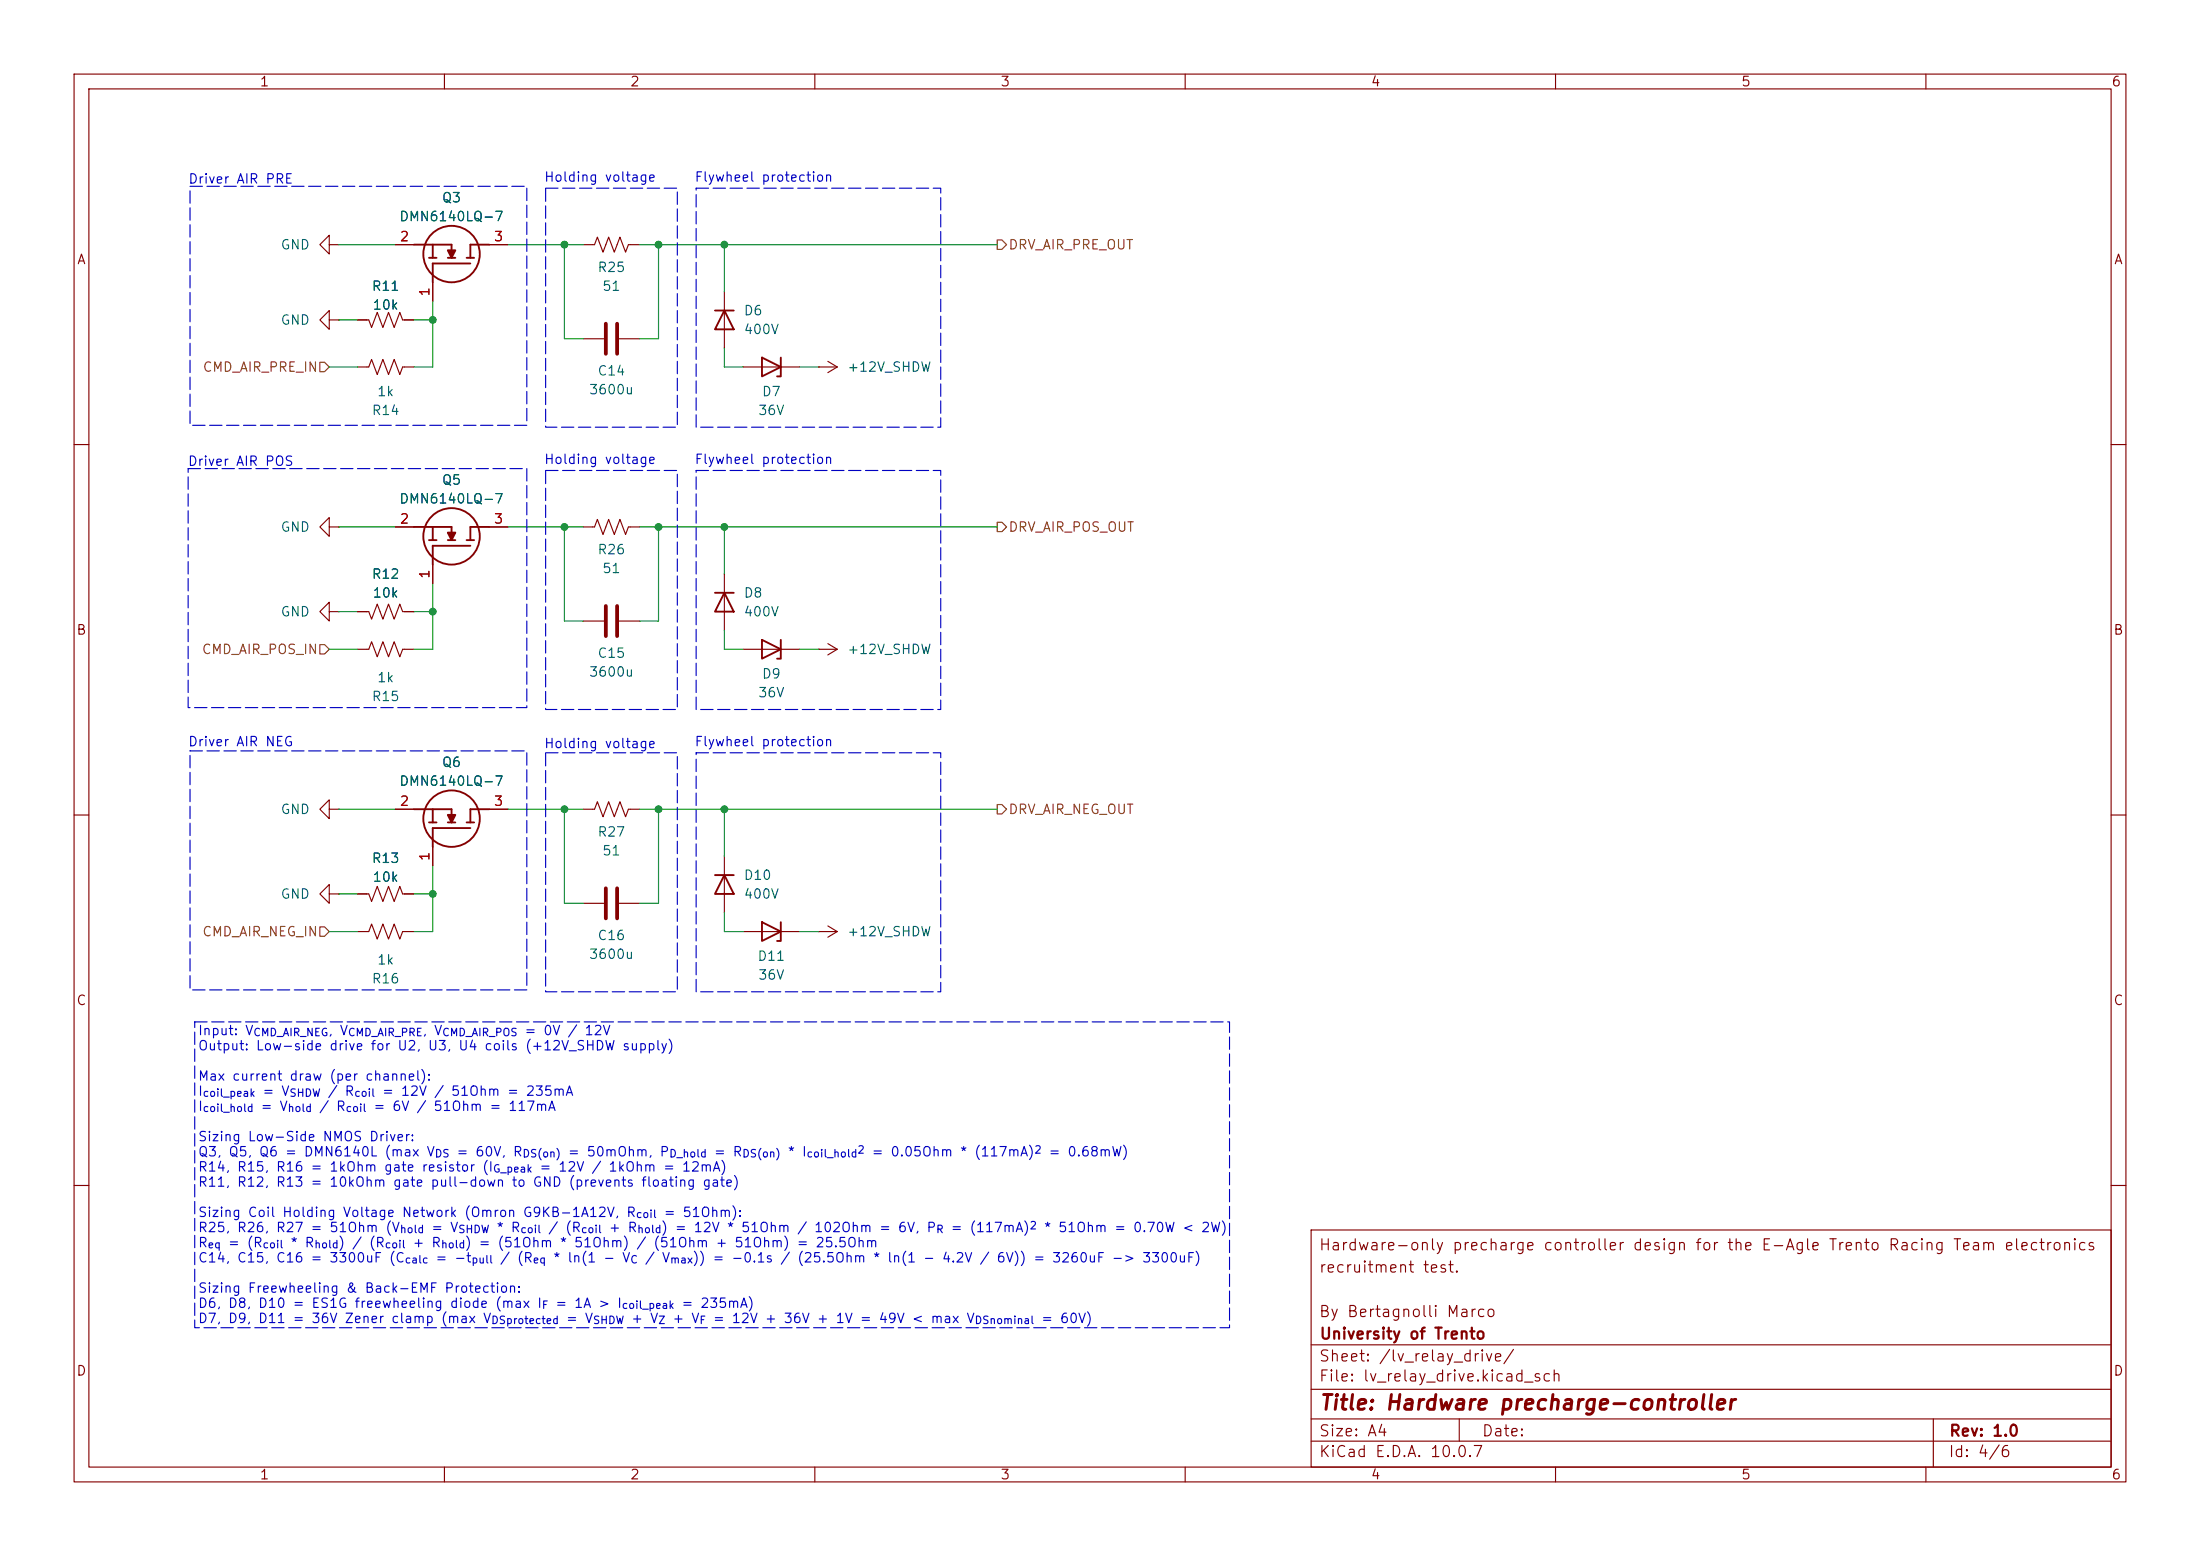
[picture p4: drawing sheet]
<svg xmlns="http://www.w3.org/2000/svg" width="297mm" height="210mm" viewBox="0 0 297 210" stroke-linecap="round" stroke-linejoin="round" font-family="sans-serif">
<g fill="none" stroke="#840000" stroke-width=".15">
<path d="M10 10h277v190h-277zM12 12h273v186h-273zM60 10v2M110 10v2M160 10v2M210 10v2M260 10v2M44.4 33v1.3l-1.2-1.3 1.2-1.2v1.2h1.3M45.7 33h.1M53.3 33h2.6M58.4 38.1v2.5M66 33h2.6"/>
<path d="M78.7 33h1.6l.3-1 .8 2 .8-2 .7 2 .8-2 .8 2 .3-1h1.6M97.8 39.4v7.6M44.4 43.2v1.3l-1.2-1.3 1.2-1.3v1.3h1.3M45.7 43.2h.1M48.3 43.2h1.5l.4 1 .7-2 .8 2 .8-2 .7 2 .8-2 .4 1h1.5M48.3 49.5h1.5l.4-1 .7 2 .8-2 .8 2 .7-2 .8 2 .4-1h1.5M78.7 45.7h2.8M83.6 45.7h2.8M100.3 49.5h7.6M110.5 49.5h.1M110.5 49.5h2.5M111.8 48.8l1.2 .7"/>
<path d="M113 49.5l-1.2 .8M10 60h2M44.4 71.1v1.3l-1.2-1.3 1.2-1.2v1.2h1.3M45.7 71.1h.1M53.3 71.1h2.6M58.4 76.2v2.5M66 71.1h2.6M78.7 71.1h1.6l.3-1 .8 2 .8-2 .7 2 .8-2 .8 2 .3-1h1.6M97.8 77.5v7.6M285 60h2M44.4 82.6v1.2l-1.2-1.2 1.2-1.3v1.3h1.3M45.7 82.6h.1"/>
<path d="M48.3 82.6h1.5l.4 1 .7-2.1 .8 2.1 .8-2.1 .7 2.1 .8-2.1 .4 1.1h1.5M48.3 87.6h1.5l.4-1 .7 2 .8-2 .8 2 .7-2 .8 2 .4-1h1.5M78.7 83.8h2.8M83.6 83.8h2.8M100.3 87.6h7.6M110.5 87.6h.1M110.5 87.6h2.5M111.8 86.9l1.2 .7M113 87.6l-1.2 .8M10 110h2M44.4 109.2v1.3l-1.2-1.3 1.2-1.2v1.2h1.3M45.7 109.2h.1"/>
<path d="M53.3 109.2h2.6M58.4 114.3v2.5M66 109.2h2.6M78.7 109.2h1.6l.3-1 .8 2 .8-2 .7 2 .8-2 .8 2 .3-1h1.6M97.8 115.6v7.6M285 110h2M44.4 120.7v1.2l-1.2-1.2 1.2-1.3v1.3h1.3M45.7 120.7h.1M48.3 120.7h1.5l.4 1 .7-2.1 .8 2.1 .8-2.1 .7 2.1 .8-2.1 .4 1.1h1.5M48.3 125.7h1.5l.4-1 .7 2 .8-2 .8 2 .7-2 .8 2 .4-1h1.5M78.7 121.9h2.8M83.6 121.9h2.8"/>
<path d="M100.3 125.7h7.6M110.5 125.7h.1M110.5 125.7h2.5M111.8 125l1.2 .7M113 125.7l-1.2 .8M10 160h2M177 166h108v32h-108zM285 160h2M60 198v2M110 198v2M160 198v2M177 194.5h108"/>
<path d="M177 191.5h108M177 187.5h108M177 181.5h108M197 191.5v3M210 198v2M260 198v2M261 191.5v6.5"/>
</g>
<g fill="none" stroke="#840000" stroke-width=".25">
<path d="M55.9 33h5.1v1.8M57.9 34.8h1M58.4 33v1.8M60.5 34.8h1M63 34.8h1M63.5 35.6h-5.1v2.5M66 33h-2.5v1.8M96.5 41.9h2.6M97.8 41.9l1.3 2.6h-2.6zM102.9 48.3l2.5 1.2-2.5 1.3zM105.4 48.3v2.5h-.5M55.9 71.1h5.1v1.8"/>
<path d="M57.9 72.9h1M58.4 71.1v1.8M60.5 72.9h1M63 72.9h1M63.5 73.7h-5.1v2.5M66 71.1h-2.5v1.8M96.5 80h2.6M97.8 80l1.3 2.6h-2.6zM102.9 86.4l2.5 1.2-2.5 1.3zM105.4 86.4v2.5h-.5M55.9 109.2h5.1v1.8M57.9 111h1"/>
<path d="M58.4 109.2v1.8M60.5 111h1M63 111h1M63.5 111.8h-5.1v2.5M66 109.2h-2.5v1.8M96.5 118.1h2.6M97.8 118.1l1.3 2.6h-2.6zM102.9 124.5l2.5 1.2-2.5 1.3zM105.4 124.5v2.5h-.5"/>
<circle cx="61" cy="34.3" r="3.8"/>
<circle cx="61" cy="72.4" r="3.8"/>
<circle cx="61" cy="110.5" r="3.8"/>
</g>
<path d="M81.8 43.7v4.1M83.3 43.7v4.1M81.8 81.8v4.1M83.3 81.8v4.1M81.8 119.9v4.1M83.3 119.9v4.1" fill="none" stroke="#840000" stroke-width=".51"/>
<g fill="#840000" stroke="#840000" stroke-width=".25">
<path d="M60.5 110h1l-.5 1z"/>
<path d="M60.5 71.9h1l-.5 1z"/>
<path d="M60.5 33.8h1l-.5 1z"/>
</g>
<path d="M134.6 32.4h.7l.6 .6-.6 .7h-.7zM43.2 48.9h.6l.6 .6-.6 .7h-.6zM134.6 70.5h.7l.6 .6-.6 .7h-.7zM43.2 87h.6l.6 .6-.6 .7h-.6zM134.6 108.6h.7l.6 .6-.6 .7h-.7zM43.2 125.1h.6l.6 .6-.6 .7h-.6z" fill="none" stroke="#725600" stroke-width=".15"/>
<g fill="none" stroke="#009600" stroke-width=".15">
<path d="M45.7 33h7.6M68.6 33h10.1M76.2 33v12.7h2.5M86.4 33h48.2M88.9 33v12.7h-2.5M97.8 33v6.4M44.4 49.5h3.9M45.7 43.2h2.6M55.9 43.2h2.5M58.4 40.6v8.9h-2.5M97.8 47v2.5h2.5M107.9 49.5h2.6"/>
<path d="M45.7 71.1h7.6M58.4 78.7v8.9h-2.5M68.6 71.1h10.1M76.2 71.1v12.7h2.5M86.4 71.1h48.2M88.9 71.1v12.7h-2.5M97.8 71.1v6.4M44.4 87.6h3.9M45.7 82.6h2.6M55.9 82.6h2.5M97.8 85.1v2.5h2.5M107.9 87.6h2.6"/>
<path d="M45.7 109.2h7.6M58.4 116.8v8.9h-2.5M68.6 109.2h10.1M76.2 109.2v12.7h2.5M86.4 109.2h48.2M88.9 109.2v12.7h-2.5M97.8 109.2v6.4M44.4 125.7h3.9M45.7 120.7h2.6M55.9 120.7h2.5M97.8 123.2v2.5h2.5M107.9 125.7h2.6"/>
</g>
<path d="M25.7 25.1h45.4v32.3h-45.4zM73.7 25.4h17.7v32.3h-17.7zM94 25.4h33v32.3h-33zM25.4 63.2h45.7v32.3h-45.7zM73.7 63.5h17.7v32.3h-17.7zM94 63.5h33v32.3h-33zM25.7 101.3h45.4v32.3h-45.4zM73.7 101.6h17.7v32.3h-17.7zM94 101.6h33v32.3h-33zM26.3 137.9h139.7v41.3h-139.7z" fill="none" stroke="#0000c2" stroke-width=".15" stroke-dasharray="1.7 .6"/>
<g fill="#009600" stroke="#009600" stroke-width=".14">
<circle cx="97.8" cy="109.2" r=".46"/>
<circle cx="76.2" cy="71.1" r=".46"/>
<circle cx="88.9" cy="71.1" r=".46"/>
<circle cx="97.8" cy="71.1" r=".46"/>
<circle cx="88.9" cy="33" r=".46"/>
<circle cx="76.2" cy="33" r=".46"/>
<circle cx="97.8" cy="33" r=".46"/>
<circle cx="58.4" cy="82.6" r=".46"/>
<circle cx="58.4" cy="43.2" r=".46"/>
<circle cx="88.9" cy="109.2" r=".46"/>
<circle cx="76.2" cy="109.2" r=".46"/>
<circle cx="58.4" cy="120.7" r=".46"/>
</g>
<text font-size="2" fill="#840000" x="178" y="190.8">Title: Hardware precharge-controller</text>
<g font-size="1.5" fill="#840000">
<text x="178" y="172.1">recruitment test.</text>
<text x="178" y="169.1">Hardware-only precharge controller design for the E-Agle Trento Racing Team electronics</text>
<text x="178" y="178.1">By Bertagnolli Marco</text>
<text x="178" y="184.1">Sheet: /lv_relay_drive/</text>
<text x="178" y="181.1">University of Trento</text>
<text x="178" y="186.8">File: lv_relay_drive.kicad_sch</text>
<text x="178" y="197">KiCad E.D.A. 10.0.7</text>
<text x="178" y="194.2">Size: A4</text>
<text x="200" y="194.2">Date:</text>
<text x="263" y="197">Id: 4/6</text>
<text x="263" y="194.2">Rev: 1.0</text>
</g>
<g font-size="1.3" fill="#840000">
<text x="35" y="12">1</text>
<text x="85" y="12">2</text>
<text x="135" y="12">3</text>
<text x="185" y="12">4</text>
<text x="235" y="12">5</text>
<text x="285" y="12">6</text>
<text x="10.3" y="36">A</text>
<text x="285.3" y="36">A</text>
<text x="10.2" y="86">B</text>
<text x="285.2" y="86">B</text>
<text x="10.2" y="136">C</text>
<text x="285.2" y="136">C</text>
<text x="10.2" y="186">D</text>
<text x="285.2" y="186">D</text>
<text x="35" y="200">1</text>
<text x="85" y="200">2</text>
<text x="135" y="200">3</text>
<text x="185" y="200">4</text>
<text x="235" y="200">5</text>
<text x="285" y="200">6</text>
</g>
<g font-size="1.3" fill="#0000c2">
<text x="25.3" y="25.1">Driver AIR PRE</text>
<text x="73.4" y="24.8">Holding voltage</text>
<text x="93.7" y="24.8">Flywheel protection</text>
<text x="25.3" y="63.2">Driver AIR POS</text>
<text x="73.4" y="62.9">Holding voltage</text>
<text x="93.7" y="62.9">Flywheel protection</text>
<text x="25.3" y="101">Driver AIR NEG</text>
<text x="73.4" y="101.3">Holding voltage</text>
<text x="93.7" y="101">Flywheel protection</text>
<text x="26.6" y="140">Input: V</text>
<text x="26.6" y="142.1">Output: Low-side drive for U2, U3, U4 coils (+12V_SHDW supply)</text>
<text x="44.2" y="140">, V</text>
<text x="56.9" y="140">, V</text>
<text x="70.7" y="140">= 0V / 12V</text>
<text x="26.6" y="146.2">Max current draw (per channel):</text>
<text x="26.6" y="148.2">I</text>
<text x="35.3" y="148.2">= V</text>
<text x="44.1" y="148.2">/ R</text>
<text x="51.5" y="148.2">= 12V / 51Ohm = 235mA</text>
<text x="26.6" y="150.3">I</text>
<text x="26.6" y="154.4">Sizing Low-Side NMOS Driver:</text>
<text x="35.1" y="150.3">= V</text>
<text x="43" y="150.3">/ R</text>
<text x="50.3" y="150.3">= 6V / 51Ohm = 117mA</text>
<text x="26.6" y="156.4">Q3, Q5, Q6 = DMN6140L (max V</text>
<text x="26.6" y="158.4">R14, R15, R16 = 1kOhm gate resistor (I</text>
<text x="26.6" y="160.5">R11, R12, R13 = 10kOhm gate pull-down to GND (prevents floating gate)</text>
<text x="61.5" y="156.4">= 60V, R</text>
<text x="72.7" y="158.4">= 12V / 1kOhm = 12mA)</text>
<text x="76.6" y="156.4">= 50mOhm, P</text>
<text x="96.3" y="156.4">= R</text>
<text x="106.2" y="156.4">* I</text>
<text x="117.6" y="156.4">= 0.05Ohm * (117mA)</text>
<text x="141.5" y="156.4">= 0.68mW)</text>
<text x="26.6" y="164.6">Sizing Coil Holding Voltage Network (Omron G9KB-1A12V, R</text>
<text x="26.6" y="166.6">R25, R26, R27 = 51Ohm (V</text>
<text x="58.1" y="166.6">= V</text>
<text x="66.9" y="166.6">* R</text>
<text x="73.9" y="166.6">/ (R</text>
<text x="82.1" y="166.6">+ R</text>
<text x="89.2" y="166.6">) = 12V * 51Ohm / 102Ohm = 6V, P</text>
<text x="89.5" y="164.6">= 51Ohm):</text>
<text x="128.2" y="166.6">= (117mA)</text>
<text x="140.8" y="166.6">* 51Ohm = 0.70W &lt; 2W)</text>
<text x="26.6" y="168.7">R</text>
<text x="26.6" y="170.7">C14, C15, C16 = 3300uF (C</text>
<text x="30.7" y="168.7">= (R</text>
<text x="39.1" y="168.7">* R</text>
<text x="45.6" y="168.7">) / (R</text>
<text x="55.6" y="168.7">+ R</text>
<text x="58.7" y="170.7">= -t</text>
<text x="62.7" y="168.7">) = (51Ohm * 51Ohm) / (51Ohm + 51Ohm) = 25.5Ohm</text>
<text x="67.4" y="170.7">/ (R</text>
<text x="74.6" y="170.7">* ln(1 - V</text>
<text x="86.9" y="170.7">/ V</text>
<text x="93.4" y="170.7">)) = -0.1s / (25.5Ohm * ln(1 - 4.2V / 6V)) = 3260uF -&gt; 3300uF)</text>
<text x="26.6" y="174.8">Sizing Freewheeling &amp; Back-EMF Protection:</text>
<text x="26.6" y="176.8">D6, D8, D10 = ES1G freewheeling diode (max I</text>
<text x="26.6" y="178.9">D7, D9, D11 = 36V Zener clamp (max V</text>
<text x="74.9" y="176.8">= 1A &gt; I</text>
<text x="76.3" y="178.9">= V</text>
<text x="85.1" y="178.9">+ V</text>
<text x="90.7" y="178.9">+ V</text>
<text x="91.9" y="176.8">= 235mA)</text>
<text x="96.1" y="178.9">= 12V + 36V + 1V = 49V &lt; max V</text>
<text x="140.5" y="178.9">= 60V)</text>
</g>
<g font-size="1.3" fill="#006464">
<text x="59.6" y="27.6">Q3</text>
<text x="37.8" y="34">GND</text>
<text x="53.8" y="30.2">DMN6140LQ-7</text>
<text x="50.1" y="39.6">R11</text>
<text x="80.6" y="37">R25</text>
<text x="81.2" y="39.6">51</text>
<text x="37.8" y="44.1">GND</text>
<text x="50.2" y="42.1">10k</text>
<text x="100.3" y="42.9">D6</text>
<text x="100.3" y="45.4">400V</text>
<text x="50.8" y="53.8">1k</text>
<text x="79.4" y="53.5">3600u</text>
<text x="80.6" y="51">C14</text>
<text x="102.8" y="53.8">D7</text>
<text x="114.3" y="50.5">+12V_SHDW</text>
<text x="50.1" y="56.3">R14</text>
<text x="102.3" y="56.3">36V</text>
<text x="59.6" y="65.7">Q5</text>
<text x="53.8" y="68.3">DMN6140LQ-7</text>
<text x="37.8" y="72.1">GND</text>
<text x="80.6" y="75.1">R26</text>
<text x="81.2" y="77.7">51</text>
<text x="37.8" y="83.5">GND</text>
<text x="50.1" y="78.4">R12</text>
<text x="50.2" y="81">10k</text>
<text x="100.3" y="81">D8</text>
<text x="100.3" y="83.5">400V</text>
<text x="80.6" y="89.1">C15</text>
<text x="114.3" y="88.6">+12V_SHDW</text>
<text x="50.1" y="94.9">R15</text>
<text x="50.8" y="92.4">1k</text>
<text x="79.4" y="91.6">3600u</text>
<text x="102.3" y="94.4">36V</text>
<text x="102.8" y="91.9">D9</text>
<text x="53.8" y="106.4">DMN6140LQ-7</text>
<text x="59.6" y="103.8">Q6</text>
<text x="37.8" y="110.2">GND</text>
<text x="80.6" y="113.2">R27</text>
<text x="50.1" y="116.8">R13</text>
<text x="50.2" y="119.3">10k</text>
<text x="81.2" y="115.8">51</text>
<text x="100.3" y="119.1">D10</text>
<text x="37.8" y="121.6">GND</text>
<text x="100.3" y="121.6">400V</text>
<text x="50.8" y="130.5">1k</text>
<text x="79.4" y="129.7">3600u</text>
<text x="80.6" y="127.2">C16</text>
<text x="102.2" y="130">D11</text>
<text x="114.3" y="126.7">+12V_SHDW</text>
<text x="50.1" y="133">R16</text>
<text x="102.3" y="132.5">36V</text>
</g>
<g font-size="1.3" fill="#a90000">
<text x="53.9" y="32.9">2</text>
<text x="66.6" y="32.9">3</text>
<text x="58.3" y="40.1" transform="rotate(-90 58.3 40.1)">1</text>
<text x="53.9" y="71">2</text>
<text x="66.6" y="71">3</text>
<text x="58.3" y="78.2" transform="rotate(-90 58.3 78.2)">1</text>
<text x="53.9" y="109.1">2</text>
<text x="66.6" y="109.1">3</text>
<text x="58.3" y="116.3" transform="rotate(-90 58.3 116.3)">1</text>
</g>
<g font-size="1.3" fill="#725600">
<text x="136.1" y="34">DRV_AIR_PRE_OUT</text>
<text x="27.3" y="50.5">CMD_AIR_PRE_IN</text>
<text x="136.1" y="72.1">DRV_AIR_POS_OUT</text>
<text x="27.2" y="88.6">CMD_AIR_POS_IN</text>
<text x="136.1" y="110.2">DRV_AIR_NEG_OUT</text>
<text x="27.2" y="126.7">CMD_AIR_NEG_IN</text>
</g>
<g font-size="1" fill="#0000c2">
<text x="34.1" y="140.1">CMD_AIR_NEG</text>
<text x="46.9" y="140.1">CMD_AIR_PRE</text>
<text x="59.6" y="140.1">CMD_AIR_POS</text>
<text x="27.3" y="148.3">coil_peak</text>
<text x="39" y="148.3">SHDW</text>
<text x="47.7" y="148.3">coil</text>
<text x="27.3" y="150.3">coil_hold</text>
<text x="38.7" y="150.3">hold</text>
<text x="46.6" y="150.3">coil</text>
<text x="115.7" y="156">2</text>
<text x="139.6" y="156">2</text>
<text x="58.6" y="156.5">DS</text>
<text x="66.5" y="158.5">G_peak</text>
<text x="70.4" y="156.5">DS(on)</text>
<text x="90.3" y="156.5">D_hold</text>
<text x="100.1" y="156.5">DS(on)</text>
<text x="108.8" y="156.5">coil_hold</text>
<text x="53.9" y="166.7">hold</text>
<text x="61.8" y="166.7">SHDW</text>
<text x="70.2" y="166.7">coil</text>
<text x="78.3" y="166.7">coil</text>
<text x="85.8" y="164.6">coil</text>
<text x="85.9" y="166.7">hold</text>
<text x="126.3" y="166.7">R</text>
<text x="138.9" y="166.2">2</text>
<text x="27.9" y="168.7">eq</text>
<text x="35.4" y="168.7">coil</text>
<text x="42.3" y="168.7">hold</text>
<text x="51.9" y="168.7">coil</text>
<text x="54.5" y="170.8">calc</text>
<text x="59.4" y="168.7">hold</text>
<text x="63.5" y="170.8">pull</text>
<text x="71.8" y="170.8">eq</text>
<text x="85" y="170.8">C</text>
<text x="90.4" y="170.8">max</text>
<text x="66.2" y="179">DSprotected</text>
<text x="73.1" y="176.9">F</text>
<text x="80" y="179">SHDW</text>
<text x="83.8" y="176.9">coil_peak</text>
<text x="88.8" y="179">Z</text>
<text x="94.3" y="179">F</text>
<text x="131.5" y="179">DSnominal</text>
</g>
</svg>
